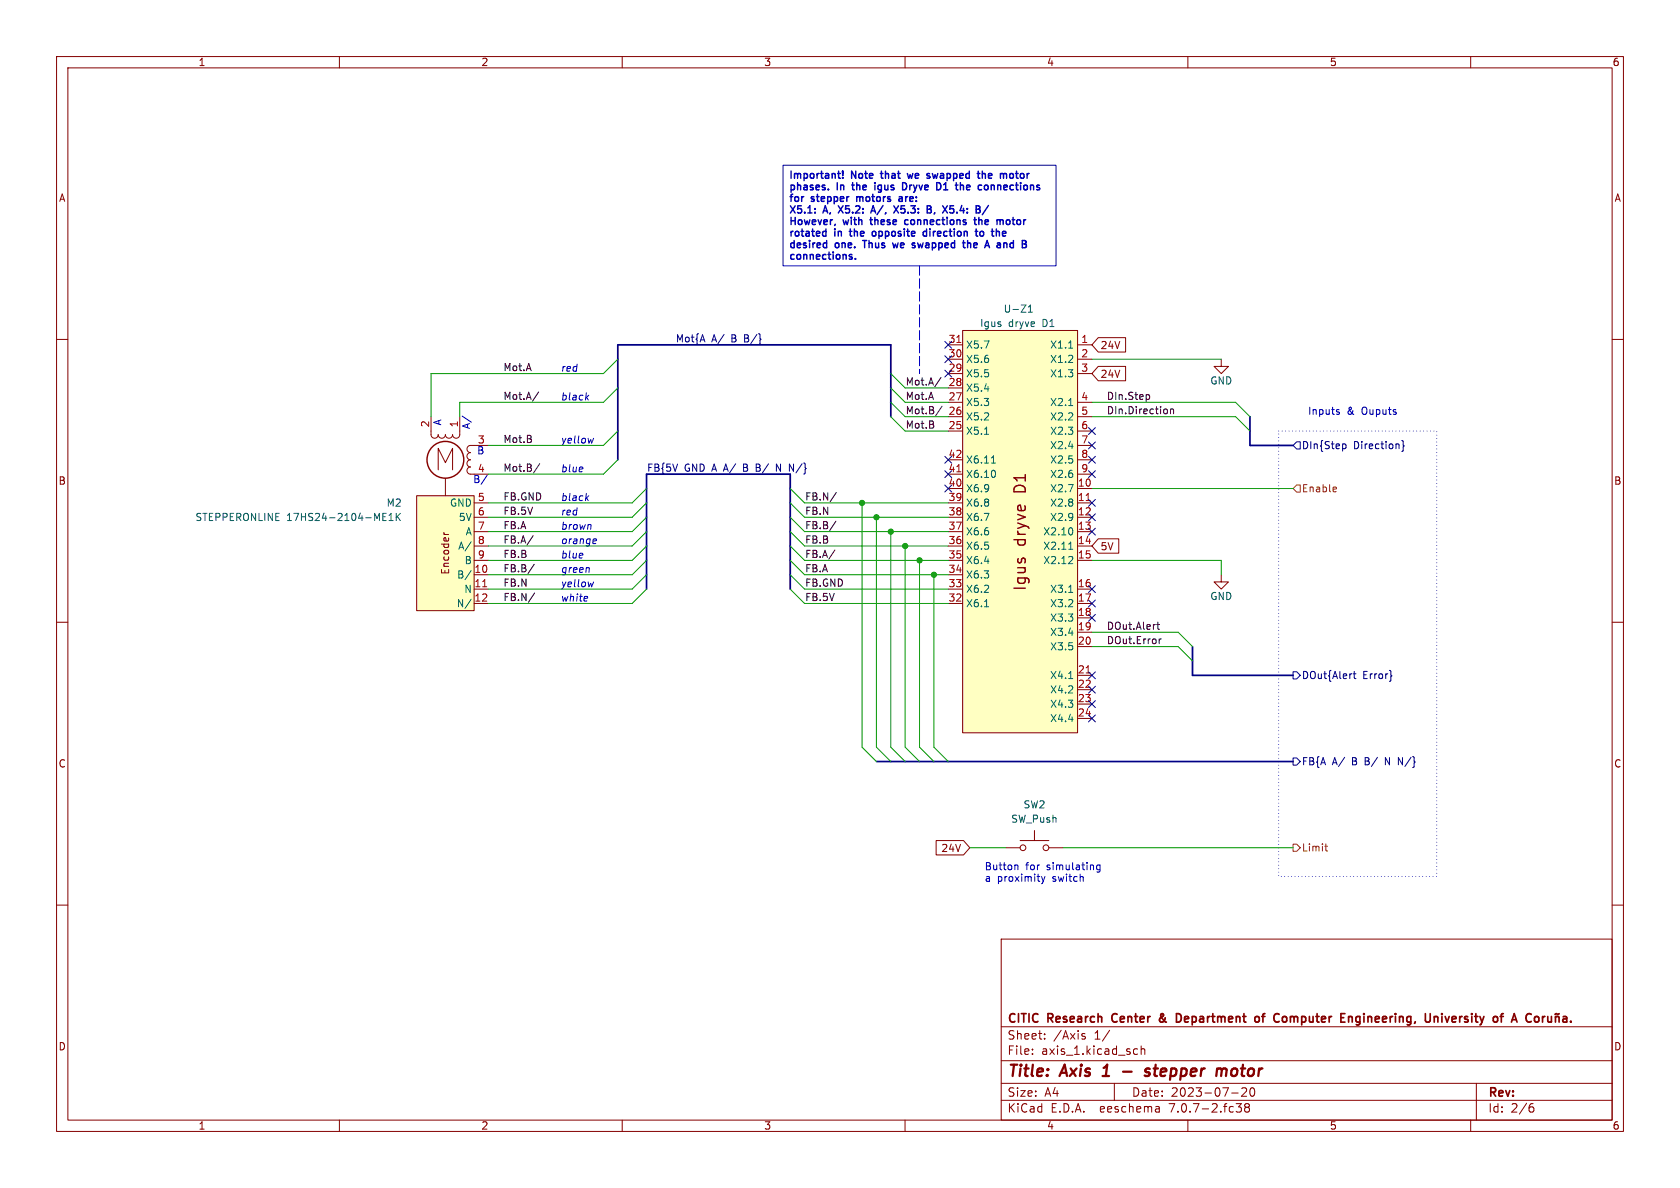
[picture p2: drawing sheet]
<svg xmlns="http://www.w3.org/2000/svg" width="297mm" height="210mm" viewBox="0 0 297 210" stroke-linecap="round" stroke-linejoin="round" font-family="sans-serif">
<g fill="none" stroke="#840000" stroke-width=".18">
<path d="M10 10h277v190h-277zM12 12h273v186h-273zM60 10v2M110 10v2M160 10v2M210 10v2M260 10v2M10 60h2M170.2 58.4h20.3v71.1h-20.3zM194.2 59.7h4.8v2.5h-4.8l-1.2-1.2zM285 60h2M76.2 73.7v3.1a.64 .64 0 0 0 .6 .7 .64 .64 0 0 0 .7-.7 .64 .64 0 0 0 .6 .7 .64 .64 0 0 0 .6-.7 .64 .64 0 0 0 .7 .7 .64 .64 0 0 0 .6-.7 .64 .64 0 0 0 .6 .7 .64 .64 0 0 0 .7-.7v-.6"/>
<path d="M86.4 78.7h-3.2a.64 .64 0 0 0-.6 .7 .64 .64 0 0 0 .6 .6 .64 .64 0 0 0-.6 .6 .64 .64 0 0 0 .6 .7 .64 .64 0 0 0-.6 .6 .64 .64 0 0 0 .6 .7 .64 .64 0 0 0-.6 .6 .64 .64 0 0 0 .6 .6M167.6 61h2.6M167.6 63.5h2.6M167.6 76.2h2.6M167.6 73.7h2.6M167.6 71.1h2.6M167.6 68.6h2.6M167.6 66h2.6M190.5 61h2.5M190.5 63.5h2.5M190.5 76.2h2.5M190.5 73.7h2.5"/>
<path d="M190.5 71.1h2.5M190.5 66h2.5M190.5 78.7h2.5M194.2 64.8h4.8v2.5h-4.8l-1.2-1.3zM215.9 63.5v1.3h-1.3l1.3 1.2 1.3-1.2h-1.3M73.7 87.6h10.1v20.4h-10.1zM77.5 83.1v-3.9l1.2 2.6 1.3-2.6v3.9M78.5 94.1l.2 .4M78.7 84.6v3M83.8 88.9h2.6M83.8 91.4h2.6M83.8 94h2.6"/>
<path d="M83.8 96.5h2.6M83.8 99.1h2.6M83.8 83.8h2.6M167.6 86.4h2.6M167.6 88.9h2.6M167.6 91.4h2.6M167.6 94h2.6M167.6 96.5h2.6M167.6 99.1h2.6M167.6 83.8h2.6M167.6 81.3h2.6M190.5 86.4h2.5"/>
<path d="M190.5 88.9h2.5M190.5 91.4h2.5M190.5 94h2.5M190.5 96.5h2.5M190.5 99.1h2.5M190.5 83.8h2.5M190.5 81.3h2.5M194.2 95.2h3.6v2.6h-3.6l-1.2-1.3zM10 110h2M83.8 104.1h2.6M83.8 106.7h2.6M83.8 101.6h2.6"/>
<path d="M167.6 104.1h2.6M167.6 106.7h2.6M167.6 101.6h2.6M190.5 104.1h2.5M190.5 106.7h2.5M190.5 109.2h2.5M190.5 111.8h2.5M190.5 114.3h2.5M190.5 119.4h2.5M215.9 101.6v1.3h1.3l-1.3 1.2-1.3-1.2h1.3M285 110h2M190.5 121.9h2.5"/>
<path d="M190.5 124.5h2.5M190.5 127h2.5M10 160h2M165.5 148.6h4.8l1.1 1.3-1.1 1.2h-4.8zM177.8 149.9h2.5M180.3 148.6h5.1M182.9 146.8v1.8M185.4 149.9h2.6M285 160h2M177 166h108v32h-108zM60 198v2M110 198v2"/>
<path d="M160 198v2M177 194.5h108M177 191.5h108M177 187.5h108M177 181.5h108M182.5 186.3v.1M182.5 185.5v.1M184.7 183.6v.1M184.7 182.8v.1M191.3 183.1l.4 .1 .2 .2-.1 .2-.4 .1M191.3 182.8h.5M196.2 182.1l-1.3 2"/>
<path d="M197 191.5v3M200.5 186.3h.6M200.5 185.5h.6M201.7 185.5l.3-.1 .3 .1 .1 .9M201.7 184.9v1.5M204.9 195.7l.1 .9M205 196.5l-.2 .1M205 196h-.2M210 198v2M217.7 193.2h1.2M218.5 195.1h1l-.5 .6 .4 .1v.7l-.2 .1-.6-.1M219.5 192.4l.6-.1 .2 .1 .1 .3-.9 1.1h.9"/>
<path d="M220.3 195.7l-.3-.2 .3-.4 .4 .1 .2 .2-.3 .3M220.3 195.7l-.3 .3 .1 .5 .2 .1 .4-.1 .2-.2-.1-.4-.2-.2M220.3 195.7h.3M221.2 192.4l.1-.1a.81 .81 0 0 1 .6 .6 .81 .81 0 0 1-.3 .8l-.1 .1a.81 .81 0 0 1-.6-.6 .81 .81 0 0 1 .3-.8zM260 198v2M261 191.5v6.5M270.6 195.7h.3l.3 .3-.1 .5-.5 .1M271 195.1l-.4 .1"/>
<circle cx="180.8" cy="149.9" r=".51"/>
<circle cx="184.9" cy="149.9" r=".51"/>
</g>
<path d="M194.9 190.2h1.2M195.5 188.5l-.4 .3M198.5 189.4h1.6M203.3 189a.49 .49 0 0 0-.8 .3v.1l.5 .1 .3 .3-.2 .3-.2 .1-.5-.1M203.9 188.9h.8M204.3 188.2l-.1 1.9M216.1 189l.2-.1 .5 .1-.1 1.2" fill="none" stroke="#840000" stroke-width=".4"/>
<g fill="none" stroke="#840000" stroke-width=".3">
<path d="M196.7 179.4l-.1 .4 .1 .7M205.6 179.3h-.3a.56 .56 0 0 0 .1 .7l.4 .4M205.6 179.6l-.5 .4a.41 .41 0 0 0 0 .5 .41 .41 0 0 0 .5 .1M208.3 179.2a.81 .81 0 0 1 .5 .7 .81 .81 0 0 1-.5 .8M222 179.8l.3-.1 .3 .3v.5l-.3 .2-.3-.1M223.1 179.7h.5M223.6 179.2l-.3 .2v1.3M227 179.7l.3 .1 .2 .2-.1 .5-.4 .2M238.8 179.7l.3 .2v.8M240.3 179.7l-.5 .1-.1 .2 .1 .5 .5 .2M253.8 179.7h.2l.2 .2v.8M254.9 179.2v.1"/>
<path d="M254.9 179.7v1M255.5 179.7l.3 1M271.6 179.7l.3 .1 .2 .2-.1 .5-.4 .2M275.1 179.8h.5v.9M275.6 179.2l-.2 .1-.3-.1-.1 .1M276.3 179.8h.6l.1 .9M239.8 181.1h.5M267.2 180.7l.5-1.5 .5 1.5M267.3 180.3h.8M277 180l-.5 .1a.29 .29 0 0 0-.2 .3 .29 .29 0 0 0 .2 .3l.5-.1M277.7 180.5v.2"/>
</g>
<g fill="#ffffc2" stroke="#ffffc2" stroke-width=".18">
<path d="M170.2 58.4h20.3v71.1h-20.3z"/>
<path d="M73.7 87.6h10.1v20.4h-10.1z"/>
</g>
<g fill="none" stroke="#006464" stroke-width=".18">
<path d="M181.8 55.2h.7M181.8 54.3l.4-.4v1.3M174.1 76.8h.7M188.9 61.5h.7M188.9 71.7h.7M67.7 91.4h.4M68.3 90.7h-.6v1.3h.6M68.8 92h.7M68.8 91.1l.3-.4v1.3M70 90.7v1.3M70.2 91.3l.6 .7M70.8 90.7l-.8 .8"/>
<path d="M83.3 95.8l-1.1 1.6M175.3 81.9h.7M175.5 80.8l.1-.2v1.3M175.8 83.2l.2 .4-.2 .7M188.9 97.1h.7M189.2 96l.1-.2v1.3M189.4 98.4l.2 .2v.3l-.7 .7h.7M189.5 93.4l.1 .4-.1 .7M83.3 100.8l-1.1 1.7M83.3 105.9l-1.1 1.7M174.1 107.3h.7M188.9 104.7h.7"/>
<path d="M188.9 120h.7"/>
</g>
<path d="M169.2 60.5h.7M169.2 83.4h.7M192 88.5h.7M85.3 103.7h.8M192 119h.7" fill="none" stroke="#a90000" stroke-width=".18"/>
<circle cx="78.7" cy="81.3" r="3.3" fill="none" stroke="#840000" stroke-width=".25"/>
<g fill="none" stroke="#000084" stroke-width=".18">
<path d="M167 65.4l1.2 1.2M167 62.9l1.2 1.2M167 60.4l1.2 1.2M168.2 65.4l-1.2 1.2M168.2 62.9l-1.2 1.2M168.2 60.4l-1.2 1.2M192.4 78.1l1.2 1.2M192.4 75.6l1.2 1.2M193.6 78.1l-1.2 1.2M193.6 75.6l-1.2 1.2M229.2 78.1h.7v1.3h-.7l-.6-.7zM237.5 78.5h.3l.2 .2-.1 .5-.4 .1"/>
<path d="M247.8 77.9l.3 .1v.7l.1 .1-.1 .2v.6l-.3 .2M133.7 82.6h.4M134.1 82h-.4v1.3h.5M137.3 83.3v-1.3l.7 1.3M167 85.8l1.2 1.2M167 80.7l1.2 1.2M167 83.2l1.2 1.2M168.2 85.8l-1.2 1.2M168.2 80.7l-1.2 1.2M168.2 83.2l-1.2 1.2M192.4 83.2l1.2 1.2M192.4 80.7l1.2 1.2"/>
<path d="M192.4 88.3l1.2 1.2M192.4 90.8l1.2 1.2M192.4 93.4l1.2 1.2M193.6 83.2l-1.2 1.2M193.6 80.7l-1.2 1.2M193.6 88.3l-1.2 1.2M193.6 90.8l-1.2 1.2M193.6 93.4l-1.2 1.2M192.4 118.8l1.2 1.2M192.4 108.6l1.2 1.2M192.4 103.5l1.2 1.2M192.4 106.1l1.2 1.2"/>
<path d="M193.6 118.8l-1.2 1.2M193.6 108.6l-1.2 1.2M193.6 103.5l-1.2 1.2M193.6 106.1l-1.2 1.2M228.6 118.7h.6l.7 .7-.7 .6h-.6zM239.2 119.1h.5M239.4 118.7v1.1l.3 .2M245.9 119.4l.2 .1h-.2M192.4 123.9l1.2 1.2M192.4 126.4l1.2 1.2M192.4 121.3l1.2 1.2M193.6 123.9l-1.2 1.2"/>
<path d="M193.6 126.4l-1.2 1.2M193.6 121.3l-1.2 1.2M228.6 134h.6l.7 .6-.7 .7h-.6z"/>
</g>
<path d="M229.2 85.7h.7v1.3h-.7l-.6-.6zM236.1 86.1l.2 .3-.6 .1M236.2 86.9h-.1M228.6 149.2h.6l.7 .7-.7 .6h-.6zM234.2 149.6h.5M234.4 149.2v1.1l.3 .1" fill="none" stroke="#725600" stroke-width=".18"/>
<g fill="none" stroke="#0f0f0f" stroke-width=".18">
<path d="M95.2 69.3l-1.1 1.6M166.3 66.7l-1 1.7M166.5 71.8l-1.1 1.6M203 69.8l.2 .2v.4l-.2 .2M206.3 72.4l.1 .1-.1 .6M206.9 72.4l.2-.1 .3 .1 .1 .7M206.9 72.3v.8M94.3 94.7l-1.1 1.6M94.4 99.8l-1 1.6M95.4 82l-1.1 1.6M147.6 97.2l-1.1 1.6M147.8 92.1l-1.1 1.7"/>
<path d="M147.8 87.1l-1 1.6M94.5 104.8l-1.1 1.7M204.5 110.4h.5M204.7 110v1.1l.3 .1M204.9 112.9v.9M205.3 112.9l-.4 .3"/>
</g>
<g fill="none" stroke="#0000c2" stroke-width=".18">
<path d="M138.4 29.2h48.3v17.8h-48.3zM81.7 73.6l1.6 1M103.7 70.2l.3 .5M104.1 69.9l-.5 .4M104.9 77.5l-.3 .8M236.4 72.8l.3 .1 .1 .2-.2 .1h-.2M236.4 72.4l.3 .1M86.1 84l-1 1.6M103.7 88l.3 .5M104.1 87.6l-.5 .5M105.1 95.3h.3v.3l-.6 .1M105.3 96l-.1 .1"/>
<path d="M103.7 105.4l.2 .3-.6 .1M104.9 102.9l-.3 .8M179.6 152.9l.4 .2v.7M184.1 154.9l.3 .9M184.4 155.8l-.3 .4M184.7 154.9l-.3 .9M194.5 153l-.4-.1-.2 .2 .1 .6h.5M194.5 152.9v1l-.3 .3-.3-.1"/>
</g>
<g fill="none" stroke="#0000c2" stroke-width=".25">
<path d="M144.1 37.5v.2M146.4 33.4v.2M148.2 36.4l.8 1.3M149 31.4v.1M149 30.2v.8M149 36.4l-.8 1.3M150.6 32.7h.4M151.5 34.8v.8M151.5 34.8v.1M153.8 38.9h.4M153.9 37.7l.5-1.3 .4 1.3M154.1 37.3h.6"/>
<path d="M154.7 32.7v.9M155.3 32.8v.6M155.6 30.7h.5M158 36.4l.8 1.3M158.8 36.4l-.8 1.3M159.5 35.1h-.4l-.2 .2 .2 .3 .4-.1M160.2 32.5l.1 .3-.1 .5-.3 .3M160.4 30.7l.3 .8 .2-.6 .2 .6M160.5 38.9h-.3l-.3 .2 .2 .5h.4M164.3 36.4l.3 .2-.3 .4 .3 .1v.3l-.2 .3h-.5M164.8 30.7l.3 .8M165.3 37.6l-.2 .2"/>
<path d="M166.8 33.6h.7M167.2 32.3v1.3M168 36.4h.6M168.1 36.9h.3l.2 .2v.4l-.5 .2M170.3 32.9v.7M170.9 32.9v.5l.2 .2M171.5 33l-.6 .1M172.1 38.9h.5M172.3 38.4v1.1l.3 .2M173.1 38.4v1.3M173.4 38.9l-.3 .1M173.7 30.8l.1-.1h.3l.1 .8"/>
<path d="M173.7 30.2v1.3M174.7 36.3l-1 1.7M175.2 32.7v.9M175.6 32.7l-.4 .1M177 38.9l.3 .1v.7M179 30.7h-.3l-.2 .2 .1 .5 .1 .1h.3M146 40.5v1.2M146 41.7h-.3M150.1 40.9h.5M151.2 45.7v.1M154.8 41l-.4-.1-.2 .2 .1 .6h.3l.2-.1M157.8 42.9l.3 .9 .2-.6 .2 .6"/>
<path d="M162.2 42.9l.3 .9M163.2 41.5l.2 .2h.4M163.8 41l-.4-.1-.2 .2M163.8 40.5v1.2M171.1 43.1l.1-.2 .3 .1 .1 .8M171.1 42.5v1.3M172.4 40.9h.5M172.8 41.7h.1M173.3 41l.2-.1 .3 .1 .1 .5-.1 .2h-.3l-.2-.1zM177.4 40.9l-.2 .2v.5l.2 .1M177.8 41.2l-.6 .1M178.7 43.7l.3 .1"/>
<path d="M179 42.9l-.3 .1"/>
</g>
<path d="M226.1 76.2h27.9v78.7h-27.9v-78.7" fill="none" stroke="#0000c2" stroke-width=".18" stroke-dasharray="0 .6"/>
<path d="M162.6 47v19" fill="none" stroke="#0000c2" stroke-width=".18" stroke-dasharray="1.7 .6"/>
<path d="M157.5 73.7v-12.7h-48.3v20.3M221 73.7v5h7.6M114.3 104.1v-20.3h25.4v20.3M210.8 114.3v5.1h17.8M154.9 134.6h73.7" fill="none" stroke="#000084" stroke-width=".3"/>
<g fill="none" stroke="#009600" stroke-width=".18">
<path d="M109.2 68.6l-2.5 2.5h-25.4v2.6M109.2 63.5l-2.5 2.5h-30.5v7.7M109.2 76.2l-2.5 2.5h-20.3M157.5 68.6l2.5 2.5h7.6M157.5 66l2.5 2.6h7.6M157.5 73.7l2.5 2.5h7.6M157.5 71.1l2.5 2.6h7.6M193 71.1h25.4l2.6 2.6M193 73.7h25.4l2.6 2.5M193 63.5h22.9M109.2 81.3l-2.5 2.5h-20.3M114.3 96.5l-2.5 2.6h-25.4"/>
<path d="M114.3 94l-2.5 2.5h-25.4M114.3 88.9l-2.5 2.5h-25.4M114.3 91.4l-2.5 2.6h-25.4M114.3 86.4l-2.5 2.5h-25.4M114.3 99.1l-2.5 2.5h-25.4M139.7 96.5l2.5 2.6h25.4M139.7 94l2.5 2.5h25.4M139.7 88.9l2.5 2.5h25.4M139.7 91.4l2.5 2.6h25.4M139.7 86.4l2.5 2.5h25.4M139.7 99.1l2.5 2.5h25.4M152.4 88.9v43.2l2.5 2.5"/>
<path d="M154.9 91.4v40.7l2.6 2.5M157.5 94v38.1l2.5 2.5M160 96.5v35.6l2.6 2.5M162.6 99.1v33l2.5 2.5M193 99.1h22.9v2.5M193 86.4h35.6M114.3 101.6l-2.5 2.5h-25.4M114.3 104.1l-2.5 2.6h-25.4M139.7 101.6l2.5 2.5h25.4M139.7 104.1l2.5 2.6h25.4M165.1 101.6v30.5l2.5 2.5M193 111.8h15.3l2.5 2.5"/>
<path d="M193 114.3h15.3l2.5 2.5M171.4 149.9h6.4M188 149.9h40.6"/>
</g>
<g fill="#009600" stroke="#009600" stroke-width=".18">
<circle cx="165.1" cy="101.6" r=".46"/>
<circle cx="162.6" cy="99.1" r=".46"/>
<circle cx="152.4" cy="88.9" r=".46"/>
<circle cx="157.5" cy="94" r=".46"/>
<circle cx="160" cy="96.5" r=".46"/>
<circle cx="154.9" cy="91.4" r=".46"/>
</g>
<g font-size="2.8" fill="#840000">
<text x="181.7" y="86.9" transform="rotate(-90 181.7 86.9)">D1</text>
<text x="181.7" y="96.6" transform="rotate(-90 181.7 96.6)">dryve</text>
<text x="181.7" y="104.6" transform="rotate(-90 181.7 104.6)">Igus</text>
<text x="178" y="190.9">Title:</text>
<text x="187.7" y="190.9">Axis</text>
<text x="195.9" y="190.9">1</text>
<text x="204.9" y="190.9">stepper</text>
<text x="218.3" y="190.9">motor</text>
</g>
<g font-size="2.1" fill="#840000">
<text x="178" y="184">Sheet:</text>
<text x="178" y="181.2">CITIC</text>
<text x="185.3" y="181.2">Research</text>
<text x="186.2" y="184">/Axis</text>
<text x="193.5" y="184">1/</text>
<text x="197.3" y="181.2">Center</text>
<text x="206.2" y="181.2">&amp;</text>
<text x="209.8" y="181.2">Department</text>
<text x="224.4" y="181.2">of</text>
<text x="228.3" y="181.2">Computer</text>
<text x="240.7" y="181.2">Engineering,</text>
<text x="256.2" y="181.2">University</text>
<text x="268.9" y="181.2">of</text>
<text x="272.9" y="181.2">A</text>
<text x="178" y="186.7">File:</text>
<text x="184.1" y="186.7">axis_1.kicad_sch</text>
<text x="178" y="196.9">KiCad</text>
<text x="178" y="194.1">Size:</text>
<text x="184.7" y="194.1">A4</text>
<text x="185.7" y="196.9">E.D.A.</text>
<text x="194.6" y="196.9">eeschema</text>
<text x="200" y="194.1">Date:</text>
<text x="207" y="196.9">7.0.7-2.fc38</text>
<text x="207" y="194.1">2023-07-20</text>
<text x="263" y="194.3">Rev:</text>
<text x="263" y="196.9">Id:</text>
<text x="267.1" y="196.9">2/6</text>
</g>
<g font-size="1.8" fill="#840000">
<text x="35" y="11.9">1</text>
<text x="85" y="11.9">2</text>
<text x="135" y="11.9">3</text>
<text x="185" y="11.9">4</text>
<text x="235" y="11.9">5</text>
<text x="285" y="11.9">6</text>
<text x="10.3" y="35.9">A</text>
<text x="285.3" y="35.9">A</text>
<text x="194.5" y="61.9">24V</text>
<text x="194.5" y="67">24V</text>
<text x="10.3" y="85.9">B</text>
<text x="285.3" y="85.9">B</text>
<text x="79.6" y="101.7" transform="rotate(-90 79.6 101.7)">Encoder</text>
<text x="194.5" y="97.5">5V</text>
<text x="10.3" y="135.9">C</text>
<text x="285.3" y="135.9">C</text>
<text x="166.3" y="150.8">24V</text>
<text x="10.3" y="185.9">D</text>
<text x="285.3" y="185.9">D</text>
<text x="35" y="199.9">1</text>
<text x="85" y="199.9">2</text>
<text x="135" y="199.9">3</text>
<text x="185" y="199.9">4</text>
<text x="235" y="199.9">5</text>
<text x="285" y="199.9">6</text>
</g>
<g font-size="1.8" fill="#0000c2">
<text x="139.4" y="32">Important!</text>
<text x="139.4" y="34">phases.</text>
<text x="148.1" y="34">In</text>
<text x="150.6" y="32">Note</text>
<text x="151.3" y="34">the</text>
<text x="155.7" y="34">igus</text>
<text x="156.4" y="32">that</text>
<text x="161.1" y="34">Dryve</text>
<text x="161.6" y="32">we</text>
<text x="165.5" y="32">swapped</text>
<text x="167.7" y="34">D1</text>
<text x="171.6" y="34">the</text>
<text x="175" y="32">the</text>
<text x="176.1" y="34">connections</text>
<text x="179.4" y="32">motor</text>
<text x="139.4" y="36">for</text>
<text x="139.4" y="38.1">X5.1:</text>
<text x="139.4" y="40.1">However,</text>
<text x="143.5" y="36">stepper</text>
<text x="145.7" y="38.1">A,</text>
<text x="148.9" y="38.1">X5.2:</text>
<text x="149.2" y="40.1">with</text>
<text x="152" y="36">motors</text>
<text x="154.5" y="40.1">these</text>
<text x="155.2" y="38.1">A/,</text>
<text x="159.7" y="38.1">X5.3:</text>
<text x="160" y="36">are:</text>
<text x="161" y="40.1">connections</text>
<text x="166" y="38.1">B,</text>
<text x="169.3" y="38.1">X5.4:</text>
<text x="173.9" y="40.1">the</text>
<text x="178.3" y="40.1">motor</text>
<text x="139.4" y="42.2">rotated</text>
<text x="139.4" y="44.2">desired</text>
<text x="139.4" y="46.3">connections.</text>
<text x="147.6" y="42.2">in</text>
<text x="147.8" y="44.2">one.</text>
<text x="150.9" y="42.2">the</text>
<text x="153.2" y="44.2">Thus</text>
<text x="155.3" y="42.2">opposite</text>
<text x="159" y="44.2">we</text>
<text x="162.9" y="44.2">swapped</text>
<text x="164.8" y="42.2">direction</text>
<text x="172.4" y="44.2">the</text>
<text x="174.6" y="42.2">to</text>
<text x="176.8" y="44.2">A</text>
<text x="178" y="42.2">the</text>
<text x="179.4" y="44.2">and</text>
<text x="99.1" y="65.8">red</text>
<text x="99.1" y="70.9">black</text>
<text x="78.1" y="75.3" transform="rotate(-90 78.1 75.3)">A</text>
<text x="83.2" y="76" transform="rotate(-90 83.2 76)">A/</text>
<text x="231.1" y="73.4">Inputs</text>
<text x="238.1" y="73.4">&amp;</text>
<text x="240.9" y="73.4">Ouputs</text>
<text x="84.3" y="80.4">B</text>
<text x="84.4" y="78.5">3</text>
<text x="84.4" y="83.6">4</text>
<text x="99.1" y="83.6">blue</text>
<text x="99.1" y="78.5">yellow</text>
<text x="83.6" y="85.5">B/</text>
<text x="99.1" y="88.7">black</text>
<text x="99.1" y="93.7">brown</text>
<text x="99.1" y="91.2">red</text>
<text x="99.1" y="98.8">blue</text>
<text x="99.1" y="101.4">green</text>
<text x="99.1" y="96.3">orange</text>
<text x="99.1" y="103.9">yellow</text>
<text x="99.1" y="106.4">white</text>
<text x="174" y="153.9">Button</text>
<text x="174" y="156">a</text>
<text x="176.3" y="156">proximity</text>
<text x="181.3" y="153.9">for</text>
<text x="185.2" y="153.9">simulating</text>
<text x="186.2" y="156">switch</text>
</g>
<g font-size="1.8" fill="#006464">
<text x="173.2" y="58">Igus</text>
<text x="177.3" y="55.5">U-Z1</text>
<text x="178.3" y="58">dryve</text>
<text x="184.4" y="58">D1</text>
<text x="170.7" y="64.4">X5.6</text>
<text x="170.7" y="61.8">X5.7</text>
<text x="185.6" y="61.8">X1.1</text>
<text x="185.6" y="64.4">X1.2</text>
<text x="170.7" y="72">X5.3</text>
<text x="170.7" y="69.4">X5.4</text>
<text x="170.7" y="66.9">X5.5</text>
<text x="185.6" y="66.9">X1.3</text>
<text x="185.6" y="72">X2.1</text>
<text x="213.9" y="68.2">GND</text>
<text x="170.7" y="77.1">X5.1</text>
<text x="170.7" y="74.5">X5.2</text>
<text x="185.6" y="74.5">X2.2</text>
<text x="185.6" y="77.1">X2.3</text>
<text x="170.7" y="82.1">X6.11</text>
<text x="185.6" y="79.6">X2.4</text>
<text x="185.6" y="82.1">X2.5</text>
<text x="68.2" y="89.8">M2</text>
<text x="79.4" y="89.8">GND</text>
<text x="170.7" y="89.8">X6.8</text>
<text x="170.7" y="87.2">X6.9</text>
<text x="170.7" y="84.7">X6.10</text>
<text x="185.6" y="87.2">X2.7</text>
<text x="185.6" y="89.8">X2.8</text>
<text x="185.6" y="84.7">X2.6</text>
<text x="34.4" y="92.3">STEPPERONLINE</text>
<text x="50.7" y="92.3">17HS24-2104-ME1K</text>
<text x="81" y="92.3">5V</text>
<text x="82.2" y="94.8">A</text>
<text x="170.7" y="94.8">X6.6</text>
<text x="170.7" y="92.3">X6.7</text>
<text x="184.3" y="94.8">X2.10</text>
<text x="185.6" y="92.3">X2.9</text>
<text x="80.9" y="97.4">A/</text>
<text x="82" y="99.9">B</text>
<text x="170.7" y="99.9">X6.4</text>
<text x="170.7" y="97.4">X6.5</text>
<text x="184.3" y="97.4">X2.11</text>
<text x="184.3" y="99.9">X2.12</text>
<text x="80.7" y="107.5">N/</text>
<text x="80.7" y="102.5">B/</text>
<text x="82" y="105">N</text>
<text x="170.7" y="107.5">X6.1</text>
<text x="170.7" y="105">X6.2</text>
<text x="170.7" y="102.5">X6.3</text>
<text x="185.6" y="105">X3.1</text>
<text x="185.6" y="107.5">X3.2</text>
<text x="213.9" y="106.3">GND</text>
<text x="185.6" y="110.1">X3.3</text>
<text x="185.6" y="112.6">X3.4</text>
<text x="185.6" y="115.2">X3.5</text>
<text x="185.6" y="120.2">X4.1</text>
<text x="185.6" y="122.8">X4.2</text>
<text x="185.6" y="125.3">X4.3</text>
<text x="185.6" y="127.9">X4.4</text>
<text x="180.8" y="143.1">SW2</text>
<text x="178.7" y="145.6">SW_Push</text>
</g>
<g font-size="1.8" fill="#0f0f0f">
<text x="88.9" y="65.7">Mot.A</text>
<text x="88.9" y="70.8">Mot.A/</text>
<text x="160" y="68.2">Mot.A/</text>
<text x="160" y="70.8">Mot.A</text>
<text x="195.6" y="70.8">DIn.Step</text>
<text x="160" y="73.3">Mot.B/</text>
<text x="160" y="75.9">Mot.B</text>
<text x="195.6" y="73.3">DIn.Direction</text>
<text x="88.9" y="83.5">Mot.B/</text>
<text x="88.9" y="78.4">Mot.B</text>
<text x="88.9" y="88.6">FB.GND</text>
<text x="142.2" y="88.6">FB.N/</text>
<text x="88.9" y="91.1">FB.5V</text>
<text x="88.9" y="93.6">FB.A</text>
<text x="142.2" y="91.1">FB.N</text>
<text x="142.2" y="93.6">FB.B/</text>
<text x="88.9" y="101.3">FB.B/</text>
<text x="88.9" y="98.7">FB.B</text>
<text x="88.9" y="96.2">FB.A/</text>
<text x="142.2" y="98.7">FB.A/</text>
<text x="142.2" y="96.2">FB.B</text>
<text x="142.2" y="101.3">FB.A</text>
<text x="88.9" y="106.3">FB.N/</text>
<text x="88.9" y="103.8">FB.N</text>
<text x="142.2" y="106.3">FB.5V</text>
<text x="142.2" y="103.8">FB.GND</text>
<text x="195.6" y="111.4">DOut.Alert</text>
<text x="195.6" y="114">DOut.Error</text>
</g>
<g font-size="1.8" fill="#000084">
<text x="119.4" y="60.6">Mot{A</text>
<text x="125.8" y="60.6">A/</text>
<text x="129.4" y="60.6">B</text>
<text x="131.8" y="60.6">B/}</text>
<text x="114.3" y="83.5">FB{5V</text>
<text x="121" y="83.5">GND A A/</text>
<text x="131.9" y="83.5">B</text>
<text x="134.3" y="83.5">B/</text>
<text x="138.1" y="83.5">N N/}</text>
<text x="230.1" y="79.6">DIn{Step</text>
<text x="239.3" y="79.6">Direction}</text>
<text x="230.1" y="120.2">DOut{Alert</text>
<text x="240.9" y="120.2">Error}</text>
<text x="230.1" y="135.5">FB{A</text>
<text x="235.5" y="135.5">A/</text>
<text x="239.1" y="135.5">B</text>
<text x="241.6" y="135.5">B/</text>
<text x="245.3" y="135.5">N N/}</text>
</g>
<g font-size="1.8" fill="#a90000">
<text x="167.6" y="65.8">29</text>
<text x="167.6" y="63.2">30</text>
<text x="167.6" y="60.7">31</text>
<text x="191.1" y="60.7">1</text>
<text x="191.1" y="63.2">2</text>
<text x="191.1" y="65.8">3</text>
<text x="167.6" y="70.9">27</text>
<text x="167.6" y="68.3">28</text>
<text x="191.1" y="70.9">4</text>
<text x="75.9" y="75.6" transform="rotate(-90 75.9 75.6)">2</text>
<text x="81" y="75.6" transform="rotate(-90 81 75.6)">1</text>
<text x="167.6" y="75.9">25</text>
<text x="167.6" y="73.4">26</text>
<text x="191.1" y="73.4">5</text>
<text x="191.1" y="75.9">6</text>
<text x="167.6" y="83.6">41</text>
<text x="167.6" y="81">42</text>
<text x="191.1" y="78.5">7</text>
<text x="191.1" y="81">8</text>
<text x="191.1" y="83.6">9</text>
<text x="84.4" y="88.6">5</text>
<text x="167.6" y="88.6">39</text>
<text x="167.6" y="86.1">40</text>
<text x="190.5" y="86.1">10</text>
<text x="190.5" y="88.6">11</text>
<text x="84.4" y="91.2">6</text>
<text x="84.4" y="93.7">7</text>
<text x="167.6" y="93.7">37</text>
<text x="167.6" y="91.2">38</text>
<text x="190.5" y="91.2">12</text>
<text x="190.5" y="93.7">13</text>
<text x="83.8" y="101.3">10</text>
<text x="84.4" y="96.3">8</text>
<text x="84.4" y="98.8">9</text>
<text x="167.6" y="101.3">34</text>
<text x="167.6" y="98.8">35</text>
<text x="167.6" y="96.3">36</text>
<text x="190.5" y="96.3">14</text>
<text x="190.5" y="98.8">15</text>
<text x="83.8" y="103.9">11</text>
<text x="83.8" y="106.4">12</text>
<text x="167.6" y="106.4">32</text>
<text x="167.6" y="103.9">33</text>
<text x="190.5" y="103.9">16</text>
<text x="190.5" y="106.4">17</text>
<text x="190.5" y="109">18</text>
<text x="190.5" y="111.5">19</text>
<text x="190.5" y="114">20</text>
<text x="190.5" y="119.1">21</text>
<text x="190.5" y="121.7">22</text>
<text x="190.5" y="124.2">23</text>
<text x="190.5" y="126.7">24</text>
</g>
<g font-size="1.8" fill="#725600">
<text x="230.1" y="87.2">Enable</text>
<text x="230.1" y="150.7">Limit</text>
</g>
</svg>
